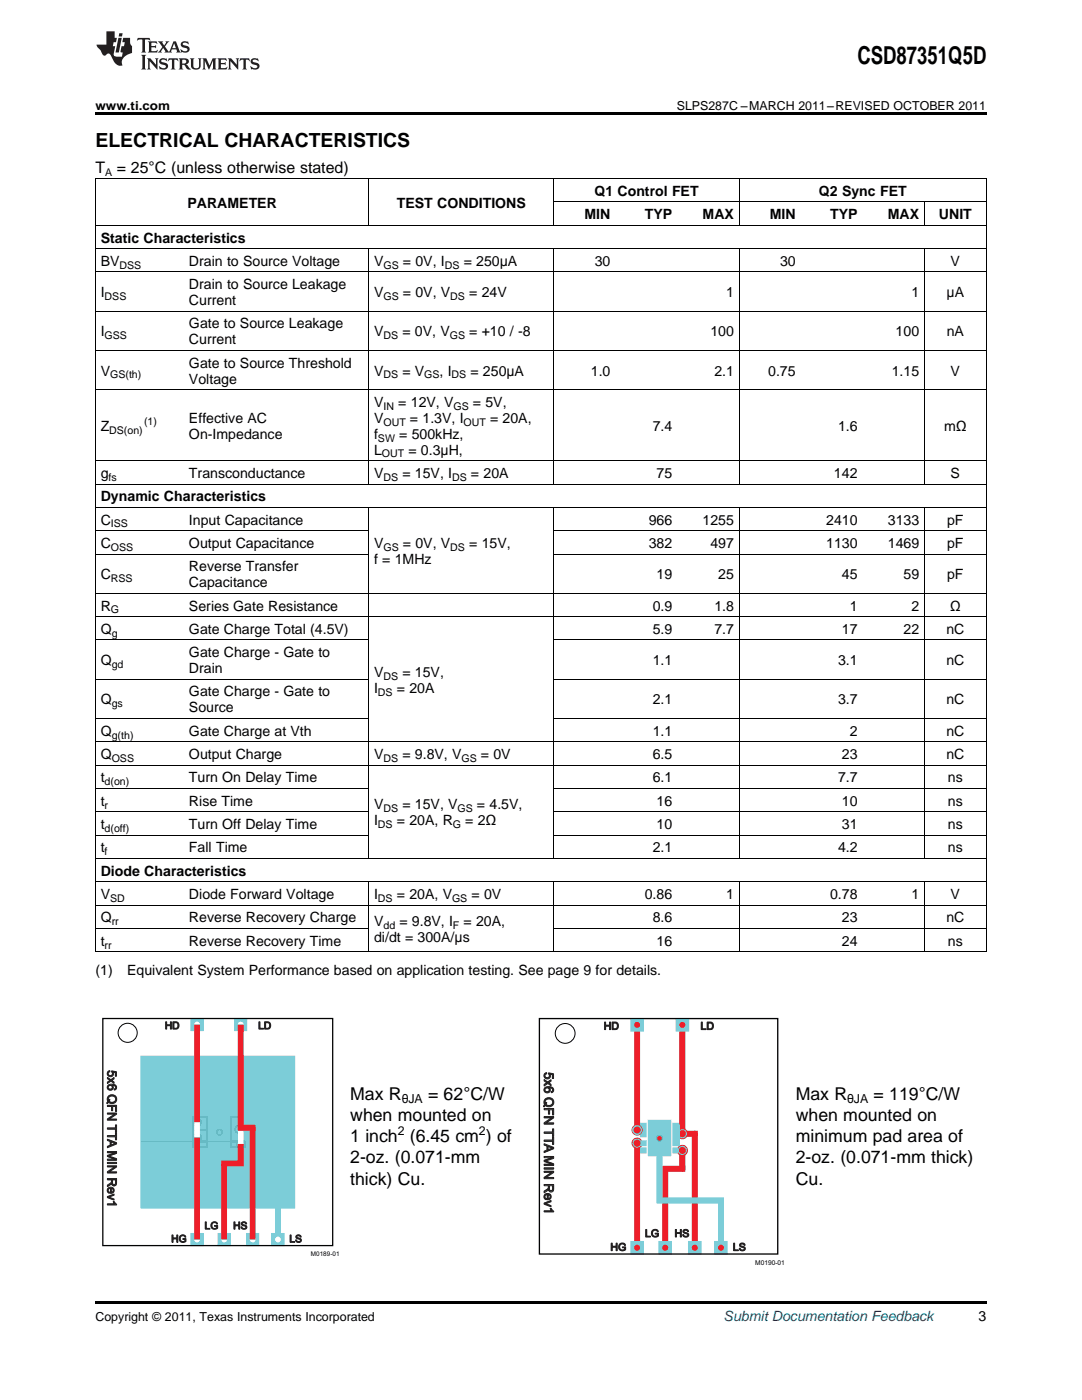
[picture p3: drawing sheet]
<svg xmlns="http://www.w3.org/2000/svg" width="216mm" height="279mm" viewBox="0 0 216 279" stroke-linecap="round" stroke-linejoin="round" font-family="sans-serif">
<g fill="#231f20">
<path d="M27.5 7.6l-.1 .5 .4-.2h.6v.1v2.1l-.2 .4h1l-.3-.4v-2.1l.1-.1h.5l.5 .2-.2-.5zM29.5 8.3l.2 .3v1.5l-.2 .4h1.8l.2-.6a1.04 1.04 0 0 1-1.3 .2v-.7h.6l.3 .2v-.6l-.3 .2h-.6v-.6l.8-.1 .4 .3-.2-.5zM31.5 8.3l.9 1.1-.9 1.1h.8l-.2-.2 .5-.7 .4 .7-.2 .2h1.5l-.1-.2 .1-.4h.9l.1 .4-.2 .2h1l-.3-.3-.7-1.9h-.5l-.9 2-.8-1 .9-1h-.8l.1 .3-.3 .5-.4-.6 .2-.2zM34.7 8.6l.4 1h-.7zM36.3 8.4a.63 .63 0 0 0-.2 .7 .63 .63 0 0 0 .6 .4l.6 .2 .1 .2a.75 .75 0 0 1-.7 .4 .75 .75 0 0 1-.6-.5l.1 .7 .1-.1a1.11 1.11 0 0 0 1.5-.6 1.13 1.13 0 0 0-1.2-.8l-.1-.4a1.04 1.04 0 0 1 1.2 .2l-.2-.5-.1 .1-.5-.2zM28.2 10.9l.2 .4v2.2l-.2 .4h1l-.3-.4v-2.2l.3-.4zM29.3 11.6l.3 .4v1.5l-.3 .4h.8l-.2-.4v-1.3l1.5 1.7v-1.9l.2-.4h-.7l.2 .4v.9l-1.1-1.3zM32 11.8a.62 .62 0 0 0-.2 .7 .62 .62 0 0 0 .6 .4l.6 .1 .1 .3a.76 .76 0 0 1-.7 .3 .76 .76 0 0 1-.6-.4l.1 .7 .1-.1a1.11 1.11 0 0 0 1.5-.6 1.13 1.13 0 0 0-1.2-.8l-.1-.4a1.04 1.04 0 0 1 1.2 .2l-.2-.6-.1 .1-.5-.1zM33.7 11.6l-.2 .6a.61 .61 0 0 1 .8-.3v1.6l-.2 .4h.9l-.2-.4v-1.6a.63 .63 0 0 1 .8 .3l-.2-.6zM35.6 11.6l.3 .4v1.5l-.3 .4h1l-.2-.2v-.8l.5 .2a.76 .76 0 0 0 1.2 .7l-1-1a.58 .58 0 0 0 .6-.5 .58 .58 0 0 0-.5-.6zM36.4 11.9h.1a.45 .45 0 0 1 .5 .1 .45 .45 0 0 1 .1 .5l-.7 .2zM37.9 11.6l.2 .2a2.17 2.17 0 0 0 .3 1.9 .99 .99 0 0 0 1.6-.6v-1.1l.2-.4h-.7l.2 .2a1.92 1.92 0 0 1-.2 1.8 .6 .6 0 0 1-.9-.5v-1.1l.2-.4zM40.4 11.6l.2 .4v1.5l-.2 .4h.7l-.2-.4v-1.4l.8 1.8 .8-1.8v1.4l-.2 .4h.9l-.2-.4v-1.5l.2-.4h-.8l-.6 1.5-.6-1.5zM43.4 11.6l.2 .4v1.5l-.2 .4h1.8l.2-.6a1.04 1.04 0 0 1-1.3 .1v-.6h.5l.4 .2v-.6l-.4 .2h-.5v-.7h.8l.3 .3-.1-.6zM45.5 11.6l.2 .4v1.5l-.2 .4h.7l-.2-.4v-1.3l1.5 1.7v-1.9l.2-.4h-.7l.2 .4v.9l-1.1-1.3zM47.9 11.6l-.1 .6a.61 .61 0 0 1 .8-.3v1.6l-.3 .4h1l-.3-.4 .1-1.6a.63 .63 0 0 1 .7 .3l-.1-.6zM50.2 11.8a.62 .62 0 0 0-.2 .7 .62 .62 0 0 0 .6 .4l.6 .1 .2 .3a.76 .76 0 0 1-.8 .3 .76 .76 0 0 1-.6-.4l.1 .7 .2-.1a1.11 1.11 0 0 0 1.5-.6 1.13 1.13 0 0 0-1.3-.8l-.1-.4a1.04 1.04 0 0 1 1.2 .2l-.1-.6-.2 .1-.5-.1z"/>
<path d="M21.2 6.3v2.6h-1.9l.1 .4 .7 .9a.91 .91 0 0 0 1 .8 .56 .56 0 0 1 .5-.3 .56 .56 0 0 1 .5 .3l.4 .8a1.53 1.53 0 0 0 1.9 1.2 1.54 1.54 0 0 1 1-2.1l.9-.3v-1.4a1.52 1.52 0 0 1-.3-1.6h-1.4l-.2 .8h.5l-.2 .8h-.4l-.2 1v.2l.4 .1-.2 .8a1.93 1.93 0 0 1-1.6-.3l.3-1.8h-.5l.2-.8h.4l.2-.8h-.4v-1.3zM23.6 7.6l-.6 2.9h.7l.6-2.9zM23.8 6.6l-.1 .7h.6l.2-.7z"/>
</g>
<path d="M28.1 210.8h30.7v30.3h-30.7z" fill-rule="evenodd" fill="#7ccdd8"/>
<path d="M28.1 210.8h30.7v30.3h-30.7z" fill="none" stroke="#7ccdd8" stroke-width=".2"/>
<path d="M38.1 203.3h2.4v2.4h-2.4z" fill-rule="evenodd" fill="#7ccdd8"/>
<path d="M38.1 203.3h2.4v2.4h-2.4z" fill="none" stroke="#7ccdd8" stroke-width=".2"/>
<path d="M38.1 246.2h2.4v2.4h-2.4z" fill-rule="evenodd" fill="#7ccdd8"/>
<path d="M38.1 246.2h2.4v2.4h-2.4z" fill="none" stroke="#7ccdd8" stroke-width=".2"/>
<circle cx="25.5" cy="206.1" r="1.9" fill="none" stroke="#010202" stroke-width=".2"/>
<circle cx="39.3" cy="204.5" r=".68" fill="#fff"/>
<circle cx="39.3" cy="204.5" r=".68" fill="none" stroke="#7ccdd8" stroke-width=".2"/>
<g fill="none" stroke="#231f20" stroke-width=".2">
<path d="M21.4 215l.7 .5 .7-.4v.2l-.5 .3 .5 .3v.3l-.7-.4-.7 .5v-.3l.6-.4-.6-.3zM21.5 213.9l.4-.2v.2a.4 .4 0 0 0-.2 .6 .4 .4 0 0 0 .6 .1 .4 .4 0 0 0 0-.6v-.3l.9 .2v.9h-.2v-.7l-.5-.1a.62 .62 0 0 1-.6 .9 .62 .62 0 0 1-.4-1zM21.6 216.5a1.09 1.09 0 0 1 1.7 .5l-.3 .5h-.2v-.2a.37 .37 0 0 0 .3-.4 .37 .37 0 0 0-.5-.3h-.2a.58 .58 0 0 1 0 .8 .58 .58 0 0 1-.9 0 .58 .58 0 0 1 .1-.9zM21.6 218.8a.94 .94 0 0 1 1.4-.1 .94 .94 0 0 1 0 1.3 .94 .94 0 0 1-1.4 0l-.1 .3-.2-.1 .2-.4-.1-.6zM21.8 218.9a.69 .69 0 0 1 1.1 0 .69 .69 0 0 1-.2 1l-.6 .1-.3-.2 .1-.4h-.1l-.1 .2-.1-.2zM33.1 203.9h.2v.6h.7v-.6h.2v1.5h-.2v-.7h-.7v.7h-.2zM34.5 203.9h.5a.73 .73 0 0 1 .7 .7 .73 .73 0 0 1-.7 .8h-.5zM34.7 204.1a.6 .6 0 0 1 .8 .6 .6 .6 0 0 1-.8 .5zM51.7 203.9h.2v1.3h.7v.2h-.9zM52.8 203.9h.5a.73 .73 0 0 1 .7 .7 .73 .73 0 0 1-.7 .8h-.5zM53 204.1a.6 .6 0 0 1 .8 .6 .6 .6 0 0 1-.8 .5zM21.4 220.6h1.9v1.2h-.3v-1h-.5v.9h-.2v-.9h-.9z"/>
<path d="M21.4 222.1h1.9v.3l-1.5 .9h1.5v.3h-1.9v-.3l1.5-.9h-1.5zM21.4 225.1h1.6v-.6h.3v1.4h-.3v-.6h-1.6zM21.4 226.6h1.6v-.6h.3v1.5h-.3v-.6h-1.6zM21.4 227.4l1.9 .7v.2l-1.9 .8v-.3l.6-.2v-.8l-.6-.2zM21.4 229.8h1.9v.4l-1.6 .5 1.6 .5v.4h-1.9v-.3h1.6l-1.6-.5v-.2l1.6-.6h-1.6zM21.4 232h1.9v.2h-1.9zM21.4 232.6h1.9v.3l-1.5 1h1.5v.2h-1.9v-.3l1.5-.9h-1.5zM21.4 235.2h1.9v.8a.51 .51 0 0 1-.5 .7 .51 .51 0 0 1-.5-.6l-.9 .7v-.3l.7-.5 .1-.3v-.3h-.8zM21.4 238.8l1.4-.5v.2l-1.1 .4 1.1 .4v.2l-1.4-.5zM21.6 237.1a.66 .66 0 0 1 1.1 .1 .66 .66 0 0 1-.6 .9l-.1-.9a.38 .38 0 0 0-.4 .3 .38 .38 0 0 0 .3 .4l-.1 .2-.4-.3zM22.2 227.9l.9 .3-.9 .3zM22.2 237.2a.37 .37 0 0 1 .4 .3 .37 .37 0 0 1-.4 .4z"/>
<path d="M22.5 235.4h.6l-.1 .8a.31 .31 0 0 1-.4 .2 .31 .31 0 0 1-.1-.4zM21.4 240.3h1.5l-.3-.5h.2l.5 .7h-1.9zM34.3 246.5h.2v.6h.8v-.6h.2v1.4h-.2v-.6h-.8v.6h-.2zM36 246.7a.68 .68 0 0 1 1.1 .2h-.2a.57 .57 0 0 0-.8-.1 .57 .57 0 0 0-.1 .8 .57 .57 0 0 0 .7 .1l.2-.1v-.2h-.4v-.2h.6v.5a.79 .79 0 0 1-1.1 .1 .79 .79 0 0 1 0-1.1zM41 243.9h.2v1.2h.7v.2h-.9zM42.3 244a.68 .68 0 0 1 1.1 .3h-.2a.57 .57 0 0 0-.8-.1 .57 .57 0 0 0-.1 .7 .57 .57 0 0 0 .8 .2l.1-.1v-.3h-.4v-.1h.6v.5a.79 .79 0 0 1-1.1 .1 .79 .79 0 0 1 0-1.2z"/>
<circle cx="22" cy="217" r=".4"/>
</g>
<circle cx="39.3" cy="247.4" r=".68" fill="#fff"/>
<circle cx="39.3" cy="247.4" r=".68" fill="none" stroke="#7ccdd8" stroke-width=".2"/>
<g fill="none" stroke="#44a5ae" stroke-width=".25">
<circle cx="39.3" cy="227" r=".81"/>
<circle cx="39.3" cy="224" r=".81"/>
<circle cx="43.8" cy="226" r=".55"/>
<circle cx="47.7" cy="225.4" r=".81"/>
<circle cx="48" cy="228.3" r=".81"/>
</g>
<path d="M46.8 203.3h2.4v2.4h-2.4z" fill-rule="evenodd" fill="#7ccdd8"/>
<path d="M46.8 203.3h2.4v2.4h-2.4z" fill="none" stroke="#7ccdd8" stroke-width=".2"/>
<circle cx="48" cy="204.5" r=".68" fill="#fff"/>
<circle cx="48" cy="204.5" r=".68" fill="none" stroke="#7ccdd8" stroke-width=".2"/>
<path d="M28.2 227.8h10.3M38.5 222.9h2.8v2.7h-2.8zM38.5 227.8h2.8v1.2h-2.8zM41.3 227.8h4.8M46.1 222.9h2.2v4.9h-2.2zM46.1 227.8h2.7v1.2h-2.7z" fill="none" stroke="#44a5ae" stroke-width=".25"/>
<path d="M48 204.5v20.6" fill="none" stroke="#ee1e29" stroke-width="1.1" stroke-linecap="butt"/>
<path d="M44.7 232.2h3.3" fill="none" stroke="#ee1e29" stroke-width="1.1"/>
<path d="M43.5 246.2h2.4v2.4h-2.4z" fill-rule="evenodd" fill="#7ccdd8"/>
<path d="M43.5 246.2h2.4v2.4h-2.4z" fill="none" stroke="#7ccdd8" stroke-width=".2"/>
<circle cx="44.7" cy="247.4" r=".68" fill="#fff"/>
<circle cx="44.7" cy="247.4" r=".68" fill="none" stroke="#7ccdd8" stroke-width=".2"/>
<path d="M44.7 232.2v15.2" fill="none" stroke="#ee1e29" stroke-width="1.1" stroke-linecap="butt"/>
<path d="M54.3 246.2h2.4v2.4h-2.4z" fill-rule="evenodd" fill="#7ccdd8"/>
<path d="M54.3 246.2h2.4v2.4h-2.4z" fill="none" stroke="#7ccdd8" stroke-width=".2"/>
<circle cx="55.5" cy="247.4" r=".68" fill="#fff"/>
<circle cx="55.5" cy="247.4" r=".68" fill="none" stroke="#7ccdd8" stroke-width=".2"/>
<path d="M55.5 241.1v5.6" fill="none" stroke="#7ccdd8" stroke-width="1.1" stroke-linecap="butt"/>
<path d="M49.2 246.2h2.4v2.4h-2.4z" fill-rule="evenodd" fill="#7ccdd8"/>
<path d="M49.2 246.2h2.4v2.4h-2.4z" fill="none" stroke="#7ccdd8" stroke-width=".2"/>
<circle cx="50.4" cy="247.4" r=".68" fill="#fff"/>
<circle cx="50.4" cy="247.4" r=".68" fill="none" stroke="#7ccdd8" stroke-width=".2"/>
<path d="M39.3 204.5v19.8M39.3 226.7v20.7M48 228.3v3.9M50.4 225.1v22.3" fill="none" stroke="#ee1e29" stroke-width="1.1" stroke-linecap="butt"/>
<g fill="none" stroke="#231f20" stroke-width=".2">
<path d="M108.6 215.5l.7 .5 .7-.5v.3l-.5 .3 .5 .3v.3l-.7-.5-.7 .5v-.2l.5-.4-.5-.4zM108.7 214.3l.4-.2v.2a.42 .42 0 0 0-.2 .6 .42 .42 0 0 0 .6 .1 .42 .42 0 0 0 0-.6v-.3l.9 .2v.9h-.2v-.7l-.5-.1a.64 .64 0 0 1-.6 .9 .64 .64 0 0 1-.4-1zM108.8 217a1.12 1.12 0 0 1 1.7 .5l-.3 .5-.2 .1v-.3a.39 .39 0 0 0 .3-.5 .39 .39 0 0 0-.6-.2h-.1a.61 .61 0 0 1-.1 .9 .61 .61 0 0 1-.8-.1 .61 .61 0 0 1 .1-.9zM108.8 219.4a.97 .97 0 0 1 1.4-.1 .97 .97 0 0 1 0 1.4 .97 .97 0 0 1-1.4-.1l-.2 .3-.2-.1 .3-.4-.1-.6zM109 219.5a.72 .72 0 0 1 1.1 0 .72 .72 0 0 1-.2 1l-.6 .1-.4-.2 .2-.4h-.2l-.1 .2v-.2zM120.6 204h.2v.6h.8v-.6h.2v1.5h-.2v-.7h-.8v.7h-.2zM122.1 204h.6a.76 .76 0 0 1 .7 .7 .76 .76 0 0 1-.7 .8h-.6zM122.3 204.1a.62 .62 0 0 1 .9 .6 .62 .62 0 0 1-.9 .6zM139.9 204h.2v1.3h.8v.2h-1zM141.1 204h.5a.76 .76 0 0 1 .8 .7 .76 .76 0 0 1-.7 .8h-.6zM141.3 204.1a.62 .62 0 0 1 .9 .6 .62 .62 0 0 1-.9 .6zM108.6 221.2h1.9v1.3h-.2v-1h-.6v.9h-.3v-.9h-.8z"/>
<path d="M108.6 222.8h1.9v.3l-1.5 1h1.5v.2h-1.9v-.2l1.5-1h-1.5zM108.6 225.9h1.7v-.6h.2v1.5h-.2v-.6h-1.7zM108.6 227.5h1.7v-.6h.2v1.5h-.2v-.6h-1.7zM108.6 228.2l1.9 .8v.2l-1.9 .8v-.3l.6-.2v-.8l-.6-.2zM108.6 230.8h1.9v.4l-1.6 .5 1.6 .6v.3h-1.9v-.2h1.6l-1.6-.6v-.2l1.6-.6h-1.6zM108.6 233h1.9v.3h-1.9zM108.6 233.7h1.9v.3l-1.5 1h1.5v.2h-1.9v-.2l1.5-1h-1.5zM108.6 236.4h1.9v.8a.53 .53 0 0 1-.5 .7 .53 .53 0 0 1-.6-.5l-.8 .7v-.4l.7-.5 .1-.3v-.3h-.8zM108.7 238.4a.68 .68 0 0 1 1.2 .1 .68 .68 0 0 1-.6 .9l-.1-1a.4 .4 0 0 0-.4 .3 .4 .4 0 0 0 .2 .5v.2l-.4-.3zM109.4 228.8l.9 .3-.9 .3zM109.4 238.4a.38 .38 0 0 1 .4 .4 .38 .38 0 0 1-.4 .4zM109.6 236.6h.7l-.1 .8a.33 .33 0 0 1-.4 .2 .33 .33 0 0 1-.2-.4z"/>
<path d="M46.7 243.9h.2v.6h.7v-.6h.2v1.4h-.2v-.7h-.7v.7h-.2zM48.3 243.9a.58 .58 0 0 1 .9 .4h-.2a.32 .32 0 0 0-.3-.3 .32 .32 0 0 0-.3 .4 .75 .75 0 0 1 .8 .6 .62 .62 0 0 1-.6 .3 .62 .62 0 0 1-.5-.4l.2-.1a.36 .36 0 0 0 .4 .4 .36 .36 0 0 0 .3-.4l-.1-.1a.54 .54 0 0 1-.5-.1 .54 .54 0 0 1-.2-.6zM57.9 246.5h.2v1.3h.7v.1h-.9zM59.2 246.6a.58 .58 0 0 1 .9 .3h-.2a.32 .32 0 0 0-.3-.3 .32 .32 0 0 0-.3 .4 .75 .75 0 0 1 .8 .6 .62 .62 0 0 1-.6 .4 .62 .62 0 0 1-.5-.5h.2a.36 .36 0 0 0 .4 .3 .36 .36 0 0 0 .3-.4l-.1-.1a.54 .54 0 0 1-.6-.1 .54 .54 0 0 1-.1-.5zM108.6 240.1l1.4-.5v.2l-1.1 .4 1.1 .4v.3l-1.4-.6zM108.6 241.6h1.5l-.3-.4h.2l.5 .7h-1.9zM122 248.1h.2v.6h.7v-.6h.3v1.5h-.3v-.7h-.7v.7h-.2zM123.6 248.3a.7 .7 0 0 1 1.2 .2l-.2 .1a.59 .59 0 0 0-.8-.2 .59 .59 0 0 0-.2 .8 .59 .59 0 0 0 .9 .2l.1-.1v-.3h-.4v-.2h.6v.6a.82 .82 0 0 1-1.1 0 .82 .82 0 0 1-.1-1.1zM128.8 245.4h.2v1.3h.8v.2h-1zM130.2 245.6a.7 .7 0 0 1 1.2 .2h-.2a.59 .59 0 0 0-.8-.1 .59 .59 0 0 0-.2 .8 .59 .59 0 0 0 .8 .2l.2-.1v-.3h-.5v-.2h.7v.6a.82 .82 0 0 1-1.2 0 .82 .82 0 0 1 0-1.1z"/>
<circle cx="109.2" cy="217.5" r=".41"/>
</g>
<path d="M39.3 224v3M48 225.5v3.2" fill="none" stroke="#fff" stroke-width="1.1" stroke-linecap="butt"/>
<path d="M48 225.1h2.4" fill="none" stroke="#ee1e29" stroke-width="1.1"/>
<path d="M38.5 225.6h2.8v2.2h-2.8z" fill="none" stroke="#44a5ae" stroke-width=".25"/>
<path d="M20.5 203.3h45.9v45.3h-45.9z" fill="none" stroke="#010202" stroke-width=".25"/>
<circle cx="112.8" cy="206.2" r="1.98" fill="none" stroke="#010202" stroke-width=".2"/>
<path d="M127.8 224.2h7.8v2.6h-7.8z" fill-rule="evenodd" fill="#7ccdd8"/>
<path d="M127.8 224.2h7.8v2.6h-7.8z" fill="none" stroke="#7ccdd8" stroke-width=".26"/>
<path d="M127.1 204.5v21M136.2 204.5v21.8M127.1 228.1v20.9M136.2 229.6v3.7h-3.5v15.7M136.6 226.3h2v22.7" fill="none" stroke="#ee1e29" stroke-width="1.2"/>
<path d="M134.8 245.4h.2v.6h.8v-.6h.2v1.5h-.2v-.7h-.8v.7h-.2zM136.4 245.5a.6 .6 0 0 1 1 .3h-.2a.33 .33 0 0 0-.4-.3 .33 .33 0 0 0-.3 .4 .78 .78 0 0 1 .9 .7 .64 .64 0 0 1-.6 .3 .64 .64 0 0 1-.6-.5h.2a.37 .37 0 0 0 .4 .4 .37 .37 0 0 0 .4-.5h-.1a.56 .56 0 0 1-.6-.2 .56 .56 0 0 1-.1-.6zM146.4 248.1h.2v1.3h.7v.2h-.9zM147.7 248.2a.6 .6 0 0 1 1 .3h-.2a.33 .33 0 0 0-.4-.3 .33 .33 0 0 0-.3 .4 .78 .78 0 0 1 .9 .7 .64 .64 0 0 1-.7 .3 .64 .64 0 0 1-.5-.5h.2a.37 .37 0 0 0 .4 .4 .37 .37 0 0 0 .3-.5 .56 .56 0 0 1-.6-.2 .56 .56 0 0 1-.2-.5z" fill="none" stroke="#231f20" stroke-width=".2"/>
<path d="M131.6 239.6h12.3" fill="none" stroke="#7ccdd8" stroke-width="1.2"/>
<path d="M143.9 239.6v8.7" fill="none" stroke="#7ccdd8" stroke-width="1.2" stroke-linecap="butt"/>
<circle cx="136.2" cy="226.3" r=".84" fill="#ee1e29"/>
<circle cx="136.2" cy="226.3" r=".84" fill="none" stroke="#7ccdd8" stroke-width=".26"/>
<circle cx="127.1" cy="228.1" r=".84" fill="#ee1e29"/>
<circle cx="127.1" cy="228.1" r=".84" fill="none" stroke="#7ccdd8" stroke-width=".26"/>
<circle cx="136.2" cy="229.6" r=".84" fill="#ee1e29"/>
<circle cx="136.2" cy="229.6" r=".84" fill="none" stroke="#7ccdd8" stroke-width=".26"/>
<g fill="none" stroke="#ee1e29" stroke-width=".2">
<circle cx="127.1" cy="228.1" r="1.01"/>
<circle cx="127.1" cy="225.5" r="1.01"/>
<circle cx="136.2" cy="229.6" r="1.01"/>
<circle cx="136.2" cy="226.3" r="1.01"/>
</g>
<circle cx="127.1" cy="225.5" r=".84" fill="#ee1e29"/>
<circle cx="127.1" cy="225.5" r=".84" fill="none" stroke="#7ccdd8" stroke-width=".26"/>
<path d="M125.9 203.3h2.5v2.5h-2.5z" fill-rule="evenodd" fill="#7ccdd8"/>
<path d="M125.9 203.3h2.5v2.5h-2.5z" fill="none" stroke="#7ccdd8" stroke-width=".2"/>
<path d="M125.9 247.8h2.5v2.5h-2.5z" fill-rule="evenodd" fill="#7ccdd8"/>
<path d="M125.9 247.8h2.5v2.5h-2.5z" fill="none" stroke="#7ccdd8" stroke-width=".2"/>
<circle cx="127.1" cy="204.5" r=".71" fill="#ee1e29"/>
<circle cx="127.1" cy="204.5" r=".71" fill="none" stroke="#7ccdd8" stroke-width=".2"/>
<circle cx="127.1" cy="249" r=".71" fill="#ee1e29"/>
<circle cx="127.1" cy="249" r=".71" fill="none" stroke="#7ccdd8" stroke-width=".2"/>
<path d="M134.9 203.3h2.5v2.5h-2.5z" fill-rule="evenodd" fill="#7ccdd8"/>
<path d="M134.9 203.3h2.5v2.5h-2.5z" fill="none" stroke="#7ccdd8" stroke-width=".2"/>
<circle cx="136.2" cy="204.5" r=".71" fill="#ee1e29"/>
<circle cx="136.2" cy="204.5" r=".71" fill="none" stroke="#7ccdd8" stroke-width=".2"/>
<path d="M131.5 247.8h2.5v2.5h-2.5z" fill-rule="evenodd" fill="#7ccdd8"/>
<path d="M131.5 247.8h2.5v2.5h-2.5z" fill="none" stroke="#7ccdd8" stroke-width=".2"/>
<circle cx="132.7" cy="249" r=".71" fill="#ee1e29"/>
<circle cx="132.7" cy="249" r=".71" fill="none" stroke="#7ccdd8" stroke-width=".2"/>
<path d="M142.6 247.8h2.5v2.5h-2.5z" fill-rule="evenodd" fill="#7ccdd8"/>
<path d="M142.6 247.8h2.5v2.5h-2.5z" fill="none" stroke="#7ccdd8" stroke-width=".2"/>
<circle cx="143.9" cy="249" r=".71" fill="#ee1e29"/>
<circle cx="143.9" cy="249" r=".71" fill="none" stroke="#7ccdd8" stroke-width=".2"/>
<path d="M137.4 247.8h2.5v2.5h-2.5z" fill-rule="evenodd" fill="#7ccdd8"/>
<path d="M137.4 247.8h2.5v2.5h-2.5z" fill="none" stroke="#7ccdd8" stroke-width=".2"/>
<circle cx="138.6" cy="249" r=".71" fill="#ee1e29"/>
<circle cx="138.6" cy="249" r=".71" fill="none" stroke="#7ccdd8" stroke-width=".2"/>
<path d="M107.6 203.3h47.6v47h-47.6z" fill="none" stroke="#010202" stroke-width=".26"/>
<path d="M127.7 229.6h7.6M127.9 228.1h1.5" fill="none" stroke="#7ccdd8" stroke-width="1.2" stroke-linecap="butt"/>
<path d="M133.5 224.5h2.1v4.1h-2.1z" fill-rule="evenodd" fill="#7ccdd8"/>
<path d="M133.5 224.5h2.1v4.1h-2.1z" fill="none" stroke="#7ccdd8" stroke-width=".2"/>
<path d="M129.1 223.5h5v7.4h-5z" fill-rule="evenodd" fill="#7ccdd8"/>
<path d="M129.1 223.5h5v7.4h-5z" fill="none" stroke="#fff" stroke-width=".2"/>
<circle cx="131.6" cy="227.2" r=".57" fill="#ee1e29"/>
<circle cx="131.6" cy="227.2" r=".57" fill="none" stroke="#44a5ae" stroke-width=".2"/>
<path d="M131.6 230.5v9.1" fill="none" stroke="#7ccdd8" stroke-width="1.2" stroke-linecap="butt"/>
<path d="M19 22.5h177.8v.5h-177.8zM19 259.7h177.8v.5h-177.8z" fill="#000"/>
<g fill="none" stroke="#000" stroke-width=".2">
<path d="M19 35.6h177.8M19.1 35.7v154.3M73.5 35.7v9.3M110.5 35.7v9.3M147.5 35.7v9.3M196.8 35.7v154.3M19 54.3h177.8M19 49.6h177.8M19 45h177.8M73.5 49.7v47M110.5 49.7v47M110.6 40.3h86.2"/>
<path d="M147.5 49.7v47M184.4 40.4v4.6M184.4 49.7v47M19 77.8h177.8M19 69.9h177.8M19 62.1h177.8M19 96.6h177.8M19 92h177.8M19 118.4h177.8M19 110.6h54.6M19 105.9h54.6M19 101.3h177.8"/>
<path d="M73.5 101.3v70.1M110.5 101.3v70.1M110.6 110.6h86.2M110.6 105.9h86.2M147.5 101.3v70.1M184.4 101.3v70.1M19 135.6h54.6M19 127.7h54.6M19 123.1h177.8M110.6 135.6h86.2M110.6 127.7h86.2M19 157.4h54.6"/>
<path d="M19 152.7h177.8M19 148h177.8M19 143.4h54.6M110.6 157.4h86.2M110.6 143.4h86.2M19 176h177.8M19 171.3h177.8M19 166.7h54.6M19 162h54.6M73.5 176v14M110.5 176v14M110.6 166.7h86.2"/>
<path d="M110.6 162h86.2M147.5 176v14M184.4 176v14M19 190h177.8M19 185.3h54.6M19 180.6h177.8M110.6 185.3h86.2"/>
</g>
<text font-size="4.9" x="171.1" y="12.8">CSD87351Q5D</text>
<text font-size="3.9" x="19" y="29.3">ELECTRICAL CHARACTERISTICS</text>
<g font-size="3.5">
<text x="69.9" y="219.5">Max R</text>
<text x="85.4" y="219.5">= 62°C/W</text>
<text x="158.8" y="219.5">Max R</text>
<text x="174.3" y="219.5">= 119°C/W</text>
<text x="69.9" y="223.7">when mounted on</text>
<text x="69.9" y="227.9">1 inch (6.45 cm ) of</text>
<text x="158.8" y="223.7">when mounted on</text>
<text x="158.8" y="227.9">minimum pad area of</text>
<text x="69.9" y="232.2">2-oz. (0.071-mm</text>
<text x="158.8" y="232.2">2-oz. (0.071-mm thick)</text>
<text x="69.9" y="236.4">thick) Cu.</text>
<text x="158.8" y="236.4">Cu.</text>
</g>
<g font-size="3.2">
<text x="19" y="34.4">T</text>
<text x="23.3" y="34.4">= 25°C (unless otherwise stated)</text>
</g>
<g font-size="2.8">
<text x="37.4" y="41.4">PARAMETER</text>
<text x="79.2" y="41.4">TEST CONDITIONS</text>
<text x="118.6" y="39.1">Q1 Control FET</text>
<text x="163.4" y="39.1">Q2 Sync FET</text>
<text x="116.6" y="43.7">MIN</text>
<text x="128.7" y="43.7">TYP</text>
<text x="140.2" y="43.7">MAX</text>
<text x="153.6" y="43.7">MIN</text>
<text x="165.6" y="43.7">TYP</text>
<text x="177.2" y="43.7">MAX</text>
<text x="187.4" y="43.7">UNIT</text>
<text x="20.1" y="48.4">Static Characteristics</text>
<text x="20.1" y="53.1">BV</text>
<text x="37.7" y="53.1">Drain to Source Voltage</text>
<text x="74.6" y="53.1">V</text>
<text x="80.4" y="53.1">= 0V, I</text>
<text x="92.5" y="53.1">= 250μA</text>
<text x="118.7" y="53.1">30</text>
<text x="155.6" y="53.1">30</text>
<text x="189.7" y="53.1">V</text>
<text x="20.1" y="59.3">I</text>
<text x="37.7" y="57.7">Drain to Source Leakage</text>
<text x="74.6" y="59.3">V</text>
<text x="80.4" y="59.3">= 0V, V</text>
<text x="93.6" y="59.3">= 24V</text>
<text x="144.9" y="59.3">1</text>
<text x="181.9" y="59.3">1</text>
<text x="188.9" y="59.3">μA</text>
<text x="37.7" y="60.9">Current</text>
<text x="37.7" y="65.5">Gate to Source Leakage</text>
<text x="20.1" y="67.1">I</text>
<text x="37.7" y="68.7">Current</text>
<text x="74.6" y="67.1">V</text>
<text x="80.3" y="67.1">= 0V, V</text>
<text x="93.6" y="67.1">= +10 / -8</text>
<text x="141.7" y="67.1">100</text>
<text x="178.7" y="67.1">100</text>
<text x="188.9" y="67.1">nA</text>
<text x="20.1" y="75">V</text>
<text x="37.7" y="73.4">Gate to Source Threshold</text>
<text x="37.7" y="76.6">Voltage</text>
<text x="74.6" y="75">V</text>
<text x="80.3" y="75">= V</text>
<text x="87.7" y="75">, I</text>
<text x="93.9" y="75">= 250μA</text>
<text x="117.9" y="75">1.0</text>
<text x="142.6" y="75">2.1</text>
<text x="153.3" y="75">0.75</text>
<text x="177.9" y="75">1.15</text>
<text x="189.7" y="75">V</text>
<text x="74.6" y="81.2">V</text>
<text x="79.5" y="81.2">= 12V, V</text>
<text x="94.4" y="81.2">= 5V,</text>
<text x="20.1" y="86">Z</text>
<text x="37.7" y="84.4">Effective AC</text>
<text x="37.7" y="87.6">On-Impedance</text>
<text x="74.6" y="84.4">V</text>
<text x="74.6" y="87.6">f</text>
<text x="79.7" y="87.6">= 500kHz,</text>
<text x="81.8" y="84.4">= 1.3V, I</text>
<text x="97.8" y="84.4">= 20A,</text>
<text x="130.2" y="86">7.4</text>
<text x="167.2" y="86">1.6</text>
<text x="188.4" y="86">mΩ</text>
<text x="20.1" y="95.4">g</text>
<text x="37.7" y="95.4">Transconductance</text>
<text x="74.6" y="90.7">L</text>
<text x="74.6" y="95.4">V</text>
<text x="80.3" y="95.4">= 15V, I</text>
<text x="81.5" y="90.7">= 0.3µH,</text>
<text x="94" y="95.4">= 20A</text>
<text x="131" y="95.4">75</text>
<text x="166.4" y="95.4">142</text>
<text x="189.7" y="95.4">S</text>
<text x="20.1" y="100">Dynamic Characteristics</text>
<text x="20.1" y="104.7">C</text>
<text x="37.7" y="104.7">Input Capacitance</text>
<text x="129.4" y="104.7">966</text>
<text x="140.2" y="104.7">1255</text>
<text x="164.9" y="104.7">2410</text>
<text x="177.2" y="104.7">3133</text>
<text x="189" y="104.7">pF</text>
<text x="20.1" y="109.4">C</text>
<text x="37.7" y="109.4">Output Capacitance</text>
<text x="74.6" y="109.4">V</text>
<text x="74.6" y="112.5">f = 1MHz</text>
<text x="80.4" y="109.4">= 0V, V</text>
<text x="93.6" y="109.4">= 15V,</text>
<text x="129.4" y="109.4">382</text>
<text x="141.7" y="109.4">497</text>
<text x="164.9" y="109.4">1130</text>
<text x="177.2" y="109.4">1469</text>
<text x="189" y="109.4">pF</text>
<text x="20.1" y="115.6">C</text>
<text x="37.7" y="114">Reverse Transfer</text>
<text x="37.7" y="117.2">Capacitance</text>
<text x="131" y="115.6">19</text>
<text x="143.3" y="115.6">25</text>
<text x="168" y="115.6">45</text>
<text x="180.3" y="115.6">59</text>
<text x="189" y="115.6">pF</text>
<text x="20.1" y="121.8">R</text>
<text x="37.7" y="121.8">Series Gate Resistance</text>
<text x="130.2" y="121.8">0.9</text>
<text x="142.6" y="121.8">1.8</text>
<text x="169.5" y="121.8">1</text>
<text x="181.9" y="121.8">2</text>
<text x="189.6" y="121.8">Ω</text>
<text x="20.1" y="126.5">Q</text>
<text x="37.7" y="126.5">Gate Charge Total (4.5V)</text>
<text x="37.7" y="131.2">Gate Charge - Gate to</text>
<text x="130.2" y="126.5">5.9</text>
<text x="142.6" y="126.5">7.7</text>
<text x="168" y="126.5">17</text>
<text x="180.3" y="126.5">22</text>
<text x="188.8" y="126.5">nC</text>
<text x="20.1" y="132.8">Q</text>
<text x="37.7" y="134.3">Drain</text>
<text x="74.6" y="135.1">V</text>
<text x="80.3" y="135.1">= 15V,</text>
<text x="130.2" y="132.8">1.1</text>
<text x="167.2" y="132.8">3.1</text>
<text x="188.8" y="132.8">nC</text>
<text x="20.1" y="140.6">Q</text>
<text x="37.7" y="139">Gate Charge - Gate to</text>
<text x="37.7" y="142.2">Source</text>
<text x="74.6" y="138.3">I</text>
<text x="79.2" y="138.3">= 20A</text>
<text x="130.2" y="140.6">2.1</text>
<text x="167.2" y="140.6">3.7</text>
<text x="188.8" y="140.6">nC</text>
<text x="20.1" y="146.8">Q</text>
<text x="37.7" y="146.8">Gate Charge at Vth</text>
<text x="130.2" y="146.8">1.1</text>
<text x="169.5" y="146.8">2</text>
<text x="188.8" y="146.8">nC</text>
<text x="20.1" y="151.5">Q</text>
<text x="37.7" y="151.5">Output Charge</text>
<text x="74.6" y="151.5">V</text>
<text x="80.3" y="151.5">= 9.8V, V</text>
<text x="96" y="151.5">= 0V</text>
<text x="130.2" y="151.5">6.5</text>
<text x="168" y="151.5">23</text>
<text x="188.8" y="151.5">nC</text>
<text x="20.1" y="156.1">t</text>
<text x="20.1" y="160.8">t</text>
<text x="37.7" y="156.1">Turn On Delay Time</text>
<text x="37.7" y="160.8">Rise Time</text>
<text x="74.6" y="161.5">V</text>
<text x="80.3" y="161.5">= 15V, V</text>
<text x="95.2" y="161.5">= 4.5V,</text>
<text x="130.2" y="156.1">6.1</text>
<text x="131" y="160.8">16</text>
<text x="167.2" y="156.1">7.7</text>
<text x="168" y="160.8">10</text>
<text x="189.2" y="156.1">ns</text>
<text x="189.2" y="160.8">ns</text>
<text x="20.1" y="165.5">t</text>
<text x="37.7" y="165.5">Turn Off Delay Time</text>
<text x="74.6" y="164.7">I</text>
<text x="79.2" y="164.7">= 20A, R</text>
<text x="92.9" y="164.7">= 2Ω</text>
<text x="131" y="165.5">10</text>
<text x="168" y="165.5">31</text>
<text x="189.2" y="165.5">ns</text>
<text x="20.1" y="170.1">t</text>
<text x="37.7" y="170.1">Fall Time</text>
<text x="130.2" y="170.1">2.1</text>
<text x="167.2" y="170.1">4.2</text>
<text x="189.2" y="170.1">ns</text>
<text x="20.1" y="174.8">Diode Characteristics</text>
<text x="20.1" y="179.4">V</text>
<text x="37.7" y="179.4">Diode Forward Voltage</text>
<text x="74.6" y="179.4">I</text>
<text x="79.2" y="179.4">= 20A, V</text>
<text x="94.1" y="179.4">= 0V</text>
<text x="128.7" y="179.4">0.86</text>
<text x="144.9" y="179.4">1</text>
<text x="165.6" y="179.4">0.78</text>
<text x="181.9" y="179.4">1</text>
<text x="189.7" y="179.4">V</text>
<text x="20.1" y="184.1">Q</text>
<text x="37.7" y="184.1">Reverse Recovery Charge</text>
<text x="74.6" y="184.8">V</text>
<text x="79.7" y="184.8">= 9.8V, I</text>
<text x="92.5" y="184.8">= 20A,</text>
<text x="130.2" y="184.1">8.6</text>
<text x="168" y="184.1">23</text>
<text x="188.8" y="184.1">nC</text>
<text x="20.1" y="188.7">t</text>
<text x="37.7" y="188.7">Reverse Recovery Time</text>
<text x="74.6" y="188">di/dt = 300A/μs</text>
<text x="131" y="188.7">16</text>
<text x="168" y="188.7">24</text>
<text x="189.2" y="188.7">ns</text>
<text x="19" y="194.6">(1)</text>
<text x="25.4" y="194.6">Equivalent System Performance based on application testing. See page 9 for details.</text>
<text x="195.3" y="263.6">3</text>
</g>
<text font-size="2.8" fill="#0000c8" x="144.4" y="263.6">Submit Documentation Feedback</text>
<text font-size="2.6" fill="#231f20" x="108.6" y="214" transform="rotate(90 108.6 214)">5x6 QFN TTA MIN Rev1</text>
<g font-size="2.5">
<text x="19" y="21.9">www.ti.com</text>
<text x="135" y="21.9">SLPS287C –MARCH 2011–REVISED OCTOBER 2011</text>
<text x="80.2" y="220.2">θJA</text>
<text x="169.1" y="220.2">θJA</text>
<text x="79.4" y="226.5">2</text>
<text x="95.6" y="226.5">2</text>
<text x="19" y="263.6">Copyright © 2011, Texas Instruments Incorporated</text>
</g>
<text font-size="2.5" fill="#231f20" x="21.4" y="213.6" transform="rotate(90 21.4 213.6)">5x6 QFN TTA MIN Rev1</text>
<g font-size="2.1">
<text x="21" y="35.1">A</text>
<text x="23.8" y="53.6">DSS</text>
<text x="76.5" y="53.6">GS</text>
<text x="88.8" y="53.6">DS</text>
<text x="20.9" y="59.9">DSS</text>
<text x="76.5" y="59.9">GS</text>
<text x="89.9" y="59.9">DS</text>
<text x="20.9" y="67.7">GSS</text>
<text x="76.5" y="67.7">DS</text>
<text x="89.7" y="67.7">GS</text>
<text x="22" y="75.5">GS(th)</text>
<text x="76.5" y="75.5">DS</text>
<text x="84.7" y="75.5">GS</text>
<text x="90.1" y="75.5">DS</text>
<text x="76.5" y="81.8">IN</text>
<text x="90.5" y="81.8">GS</text>
<text x="21.8" y="86.5">DS(on)</text>
<text x="28.8" y="84.8">(1)</text>
<text x="75.4" y="88.1">SW</text>
<text x="76.5" y="84.9">OUT</text>
<text x="92.5" y="84.9">OUT</text>
<text x="21.7" y="96">fs</text>
<text x="76.2" y="91.3">OUT</text>
<text x="76.5" y="96">DS</text>
<text x="90.2" y="96">DS</text>
<text x="22.1" y="105.3">ISS</text>
<text x="22.1" y="109.9">OSS</text>
<text x="76.5" y="109.9">GS</text>
<text x="89.9" y="109.9">DS</text>
<text x="22.1" y="116.2">RSS</text>
<text x="22.1" y="122.4">G</text>
<text x="22.3" y="127.1">g</text>
<text x="22.3" y="133.3">gd</text>
<text x="76.5" y="135.6">DS</text>
<text x="22.3" y="141.1">gs</text>
<text x="75.4" y="138.8">DS</text>
<text x="22.3" y="147.4">g(th)</text>
<text x="22.3" y="152">OSS</text>
<text x="76.5" y="152">DS</text>
<text x="92.1" y="152">GS</text>
<text x="20.9" y="156.7">d(on)</text>
<text x="20.9" y="161.4">r</text>
<text x="20.9" y="166">d(off)</text>
<text x="75.4" y="165.3">DS</text>
<text x="76.5" y="162.1">DS</text>
<text x="90.4" y="165.3">G</text>
<text x="91.3" y="162.1">GS</text>
<text x="20.9" y="170.7">f</text>
<text x="22" y="180">SD</text>
<text x="75.4" y="180">DS</text>
<text x="90.2" y="180">GS</text>
<text x="22.3" y="184.6">rr</text>
<text x="76.5" y="185.4">dd</text>
<text x="90.4" y="185.4">F</text>
<text x="20.9" y="189.3">rr</text>
</g>
<g font-size="2.1" fill="#010202">
<text x="120.5" y="205.5">HD</text>
<text x="139.8" y="205.5">LD</text>
<text x="121.8" y="249.6">HG</text>
<text x="128.7" y="246.9">LG</text>
<text x="134.6" y="246.9">HS</text>
<text x="146.2" y="249.6">LS</text>
</g>
<g font-size="2" fill="#010202">
<text x="32.9" y="205.4">HD</text>
<text x="51.5" y="205.4">LD</text>
<text x="40.8" y="245.3">LG</text>
<text x="46.5" y="245.3">HS</text>
<text x="34.2" y="247.9">HG</text>
<text x="57.8" y="247.9">LS</text>
</g>
<g font-size="1.3" fill="#010202">
<text x="62" y="250.7">M0189-01</text>
<text x="150.7" y="252.4">M0190-01</text>
</g>
</svg>
